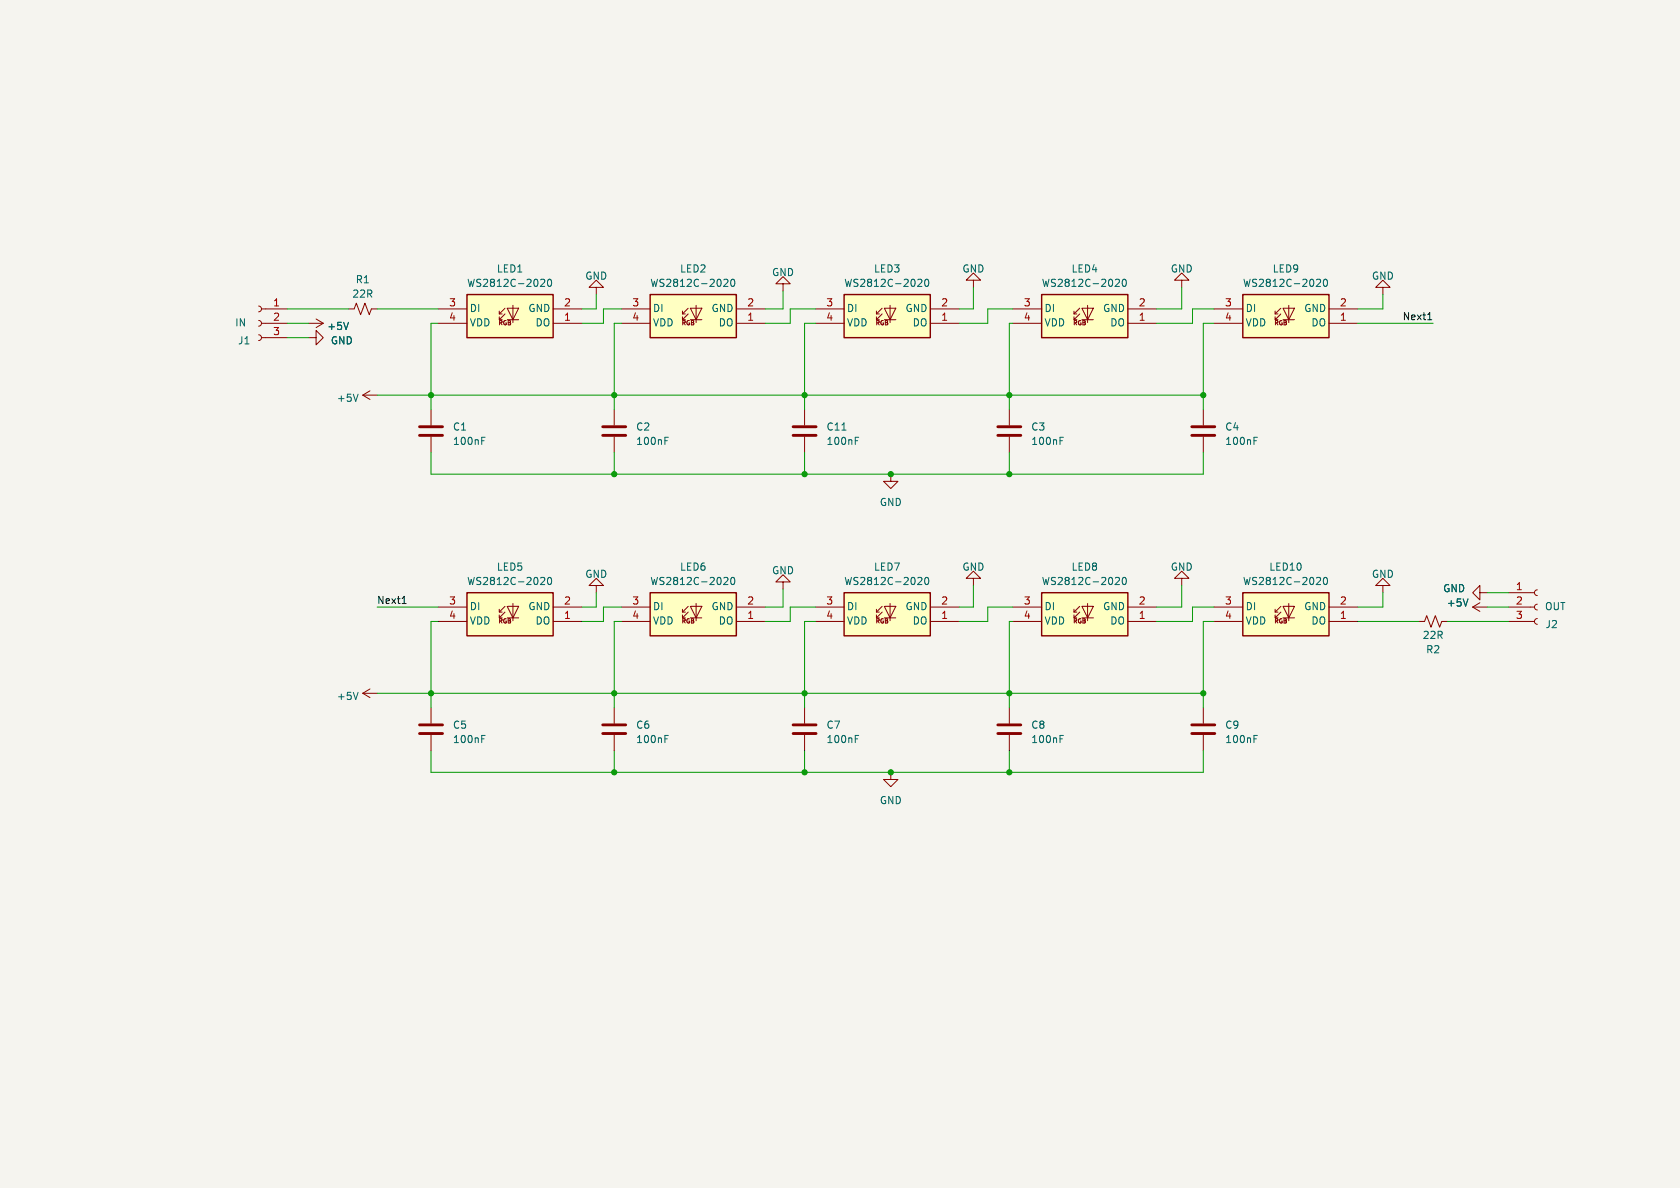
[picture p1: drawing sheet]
<svg xmlns="http://www.w3.org/2000/svg" width="297mm" height="210mm" viewBox="0 0 297 210" stroke-linecap="round" stroke-linejoin="round" font-family="sans-serif">
<path d="M0 0h297v210h-297z" fill="#f5f4ef" stroke="#f5f4ef" stroke-width=".18"/>
<g fill="none" stroke="#840000" stroke-width=".18">
<path d="M45.7 59.2l.4 .1 .1 .4-.1 .4-.4 .1M45.7 56.6l.4 .2 .1 .4-.1 .3-.4 .2M45.7 54.1l.4 .2 .1 .3-.1 .4-.4 .1M46.2 57.2h4.6M46.2 54.6h4.6M46.2 59.7h4.6M54.6 59.7h1.3v-1.3l1.2 1.3-1.2 1.3v-1.3M54.6 57.2h2.5M55.9 56.4l1.2 .8M57.1 57.2l-1.2 .7M61.6 54.6h1l.4-1 .8 2 .7-2 .8 2 .4-1h1M77.5 57.2h5"/>
<path d="M77.5 54.6h5M88.3 56.5h.5M88.3 55.5h.5M89.3 55.5l-1 1v-.5M89.3 54.5l-1 1v-.5M89.7 54.5h2l-1 2zM89.7 56.5h2M90.7 54v3M97.8 57.2h5.1M97.8 54.6h5.1M105.4 50.8h1.3l-1.3-1.3-1.3 1.3h1.3v1.3M109.9 57.2h5"/>
<path d="M109.9 54.6h5M120.6 56.5h.6M120.6 55.5h.6M121.7 55.5l-1.1 1v-.5M121.7 54.5l-1.1 1v-.5M122 54.5h2.1l-1 2zM122 56.5h2.1M123.1 54v3M130.2 57.2h5.1M130.2 54.6h5.1M138.4 50.2h1.3l-1.3-1.3-1.2 1.3h1.2v1.2M144.1 57.2h5.1"/>
<path d="M144.1 54.6h5.1M154.9 56.5h.5M154.9 55.5h.5M156 55.5l-1.1 1v-.5M156 54.5l-1.1 1v-.5M156.3 54.5h2.1l-1 2zM156.3 56.5h2.1M157.4 54v3M164.5 57.2h5M164.5 54.6h5M172.1 49.5h1.3l-1.3-1.2-1.3 1.2h1.3v1.3M179.1 57.2h5"/>
<path d="M179.1 54.6h5M189.9 56.5h.5M189.9 55.5h.5M190.9 55.5l-1 1v-.5M190.9 54.5l-1 1v-.5M191.3 54.5h2l-1 2zM191.3 56.5h2M192.3 54v3M199.4 57.2h5.1M199.4 54.6h5.1M208.9 49.5h1.3l-1.3-1.2-1.3 1.2h1.3v1.3M214.6 57.2h5.1"/>
<path d="M214.6 54.6h5.1M225.4 56.5h.5M225.4 55.5h.5M226.4 55.5l-1 1v-.5M226.4 54.5l-1 1v-.5M226.8 54.5h2.1l-1.1 2zM226.8 56.5h2.1M227.8 54v3M234.9 57.2h5.1M234.9 54.6h5.1M244.5 50.8h1.2l-1.2-1.3-1.3 1.3h1.3v1.3M64.1 69.9l1.3 .7"/>
<path d="M64.1 69.9h2.6M65.4 69.1l-1.3 .8M76.2 72.4v2.8M76.2 77.2v2.8M108.6 72.4v2.8M108.6 77.2v2.8M142.2 72.4v2.8M142.2 77.2v2.8M178.4 72.4v2.8M178.4 77.2v2.8M212.7 72.4v2.8M212.7 77.2v2.8"/>
<path d="M157.5 83.8v1.3h1.2l-1.2 1.3-1.3-1.3h1.3M77.5 109.9h5M77.5 107.3h5M88.3 109.2h.5M88.3 108.2h.5M89.3 108.2l-1 1v-.5M89.3 107.2l-1 1v-.5M89.7 107.2h2l-1 2zM89.7 109.2h2M90.7 106.7v3M97.8 109.9h5.1M97.8 107.3h5.1"/>
<path d="M105.4 103.5h1.3l-1.3-1.3-1.3 1.3h1.3v1.3M109.9 109.9h5M109.9 107.3h5M120.6 109.2h.6M120.6 108.2h.6M121.7 108.2l-1.1 1v-.5M121.7 107.2l-1.1 1v-.5M122 107.2h2.1l-1 2zM122 109.2h2.1M123.1 106.7v3M130.2 109.9h5.1M130.2 107.3h5.1"/>
<path d="M138.4 102.9h1.3l-1.3-1.3-1.2 1.3h1.2v1.2M144.1 109.9h5.1M144.1 107.3h5.1M154.9 109.2h.5M154.9 108.2h.5M156 108.2l-1.1 1v-.5M156 107.2l-1.1 1v-.5M156.3 107.2h2.1l-1 2zM156.3 109.2h2.1M157.4 106.7v3M164.5 109.9h5M164.5 107.3h5"/>
<path d="M172.1 102.2h1.3l-1.3-1.2-1.3 1.2h1.3v1.3M179.1 109.9h5M179.1 107.3h5M189.9 109.2h.5M189.9 108.2h.5M190.9 108.2l-1 1v-.5M190.9 107.2l-1 1v-.5M191.3 107.2h2l-1 2zM191.3 109.2h2M192.3 106.7v3M199.4 109.9h5.1M199.4 107.3h5.1"/>
<path d="M208.9 102.2h1.3l-1.3-1.2-1.3 1.2h1.3v1.3M214.6 109.9h5.1M214.6 107.3h5.1M225.4 109.2h.5M225.4 108.2h.5M226.4 108.2l-1 1v-.5M226.4 107.2l-1 1v-.5M226.8 107.2h2.1l-1.1 2zM226.8 109.2h2.1M227.8 106.7v3M234.9 109.9h5.1M234.9 107.3h5.1"/>
<path d="M244.5 103.5h1.2l-1.2-1.3-1.3 1.3h1.3v1.3M250.8 109.9h1l.4-1.1 .8 2.1 .7-2.1 .8 2.1 .4-1h1M260.3 107.3l1.3 .8M260.3 107.3h2.6M261.6 104.8v-1.3l-1.3 1.3 1.3 1.2v-1.2h1.3M261.6 106.6l-1.3 .7M266.7 109.9h4.6M266.7 107.3h4.6M266.7 104.8h4.6M271.8 109.3l-.4 .2-.1 .3 .1 .4 .4 .2M271.8 106.8l-.4 .2-.1 .3 .1 .4 .4 .1M271.8 104.3l-.4 .1-.1 .4 .1 .3 .4 .2"/>
<path d="M64.1 122.6l1.3 .7M64.1 122.6h2.6M65.4 121.8l-1.3 .8M76.2 125.1v2.8M76.2 129.9v2.8M108.6 125.1v2.8M108.6 129.9v2.8M142.2 125.1v2.8M142.2 129.9v2.8M157.5 136.5v1.3h1.2l-1.2 1.3-1.3-1.3h1.3M178.4 125.1v2.8M178.4 129.9v2.8"/>
<path d="M212.7 125.1v2.8M212.7 129.9v2.8"/>
</g>
<g fill="none" stroke="#840000" stroke-width=".51">
<path d="M74.2 77h4M74.2 75.4h4M106.6 77h4M106.6 75.4h4M140.2 77h4.1M140.2 75.4h4.1M176.4 77h4.1M176.4 75.4h4.1M210.7 77h4.1M210.7 75.4h4.1M74.2 129.7h4M74.2 128.1h4"/>
<path d="M106.6 129.7h4M106.6 128.1h4M140.2 129.7h4.1M140.2 128.1h4.1M176.4 129.7h4.1M176.4 128.1h4.1M210.7 129.7h4.1M210.7 128.1h4.1"/>
</g>
<g fill="none" stroke="#006464" stroke-width=".18">
<path d="M61.6 57l-.4 1.3M95.6 49.4h.5l.2 .3-.8 .9h.8M97 49.4h.1a.68 .68 0 0 1 .4 .6 .68 .68 0 0 1-.4 .6 .84 .84 0 0 1-.1-1.2zM128 49.4h.5l.2 .3-.8 .9h.8M129.3 49.5l.2-.1a.68 .68 0 0 1 .4 .6 .68 .68 0 0 1-.4 .6l-.2-.1-.1-.4zM162.3 49.4h.4l.3 .3-.8 .9h.8M163.6 49.5l.2-.1a.68 .68 0 0 1 .4 .6 .68 .68 0 0 1-.4 .6l-.2-.1-.1-.4zM197.2 49.4h.5l.2 .3-.8 .9h.8M198.6 49.4h.1a.68 .68 0 0 1 .4 .6 .68 .68 0 0 1-.4 .6 .84 .84 0 0 1-.1-1.2zM232.8 49.4h.4l.3 .3-.8 .9h.8M234.1 49.4h.2a.68 .68 0 0 1 .4 .6 .68 .68 0 0 1-.4 .6 .84 .84 0 0 1-.2-1.2zM63.3 69.7l-.4 1.3"/>
<path d="M85.2 77.3h.6M117.5 77.3h.7M151.2 77.3h.6M187.4 77.3h.6M221.7 77.3h.6M95.6 102.1h.5l.2 .3-.8 .9h.8M97 102.1h.1a.68 .68 0 0 1 .4 .6 .68 .68 0 0 1-.4 .6 .84 .84 0 0 1-.1-1.2zM128 102.1h.5l.2 .3-.8 .9h.8M129.3 102.2l.2-.1a.68 .68 0 0 1 .4 .6 .68 .68 0 0 1-.4 .6l-.2-.1-.1-.3zM162.3 102.1h.4l.3 .3-.8 .9h.8M163.6 102.2l.2-.1a.68 .68 0 0 1 .4 .6 .68 .68 0 0 1-.4 .6l-.2-.1-.1-.3zM197.2 102.1h.5l.2 .3-.8 .9h.8"/>
<path d="M198.6 102.1h.1a.68 .68 0 0 1 .4 .6 .68 .68 0 0 1-.4 .6 .84 .84 0 0 1-.1-1.2zM232.8 102.1h.4l.3 .3-.8 .9h.8M234.1 102.1h.2a.68 .68 0 0 1 .4 .6 .68 .68 0 0 1-.4 .6 .84 .84 0 0 1-.2-1.2zM259.5 105.9l-.4 1.2M63.3 122.4l-.4 1.3M85.2 130h.6M117.5 130h.7M151.2 130h.6M187.4 130h.6M221.7 130h.6"/>
</g>
<g fill="#ffffc2" stroke="#ffffc2" stroke-width=".18">
<path d="M82.5 104.8h15.3v7.6h-15.3z"/>
<path d="M219.7 104.8h15.2v7.6h-15.2z"/>
<path d="M219.7 52.1h15.2v7.6h-15.2z"/>
<path d="M149.2 104.8h15.3v7.6h-15.3z"/>
<path d="M114.9 52.1h15.3v7.6h-15.3z"/>
<path d="M149.2 52.1h15.3v7.6h-15.3z"/>
<path d="M114.9 104.8h15.3v7.6h-15.3z"/>
<path d="M184.1 52.1h15.3v7.6h-15.3z"/>
<path d="M184.1 104.8h15.3v7.6h-15.3z"/>
<path d="M82.5 52.1h15.3v7.6h-15.3z"/>
</g>
<path d="M82.5 52.1h15.3v7.6h-15.3zM114.9 52.1h15.3v7.6h-15.3zM149.2 52.1h15.3v7.6h-15.3zM184.1 52.1h15.3v7.6h-15.3zM219.7 52.1h15.2v7.6h-15.2zM82.5 104.8h15.3v7.6h-15.3zM114.9 104.8h15.3v7.6h-15.3zM149.2 104.8h15.3v7.6h-15.3zM184.1 104.8h15.3v7.6h-15.3zM219.7 104.8h15.2v7.6h-15.2z" fill="none" stroke="#840000" stroke-width=".25"/>
<path d="M252.4 56.5h.7M252.6 55.4l.2-.1v1.2M71.1 106.7h.7" fill="none" stroke="#0f0f0f" stroke-width=".18"/>
<g fill="none" stroke="#009600" stroke-width=".18">
<path d="M50.8 57.2h3.8M50.8 54.6h10.8M50.8 59.7h3.8M66.7 54.6h10.8M77.5 57.2h-1.3v15.2M105.4 52.1v2.5h-2.5M109.9 54.6h-3.2v2.6h-3.8M109.9 57.2h-1.3v15.2M138.4 51.4v3.2h-3.1M144.1 57.2h-1.9v15.2M144.1 54.6h-4.4v2.6h-4.4M172.1 50.8v3.8h-2.6"/>
<path d="M179.1 54.6h-4.5v2.6h-5.1M179.1 57.2h-.7v15.2M208.9 50.8v3.8h-4.4M214.6 54.6h-3.8v2.6h-6.3M214.6 57.2h-1.9v15.2M240 57.2h13.4M244.5 52.1v2.5h-4.5M66.7 69.9h146M76.2 80v3.8h136.5v-3.8M108.6 80v3.8M142.2 80v3.8M178.4 80v3.8"/>
<path d="M66.7 107.3h10.8M77.5 109.9h-1.3v15.2M105.4 104.8v2.5h-2.5M109.9 107.3h-3.2v2.6h-3.8M109.9 109.9h-1.3v15.2M138.4 104.1v3.2h-3.1M144.1 109.9h-1.9v15.2M144.1 107.3h-4.4v2.6h-4.4M172.1 103.5v3.8h-2.6M179.1 107.3h-4.5v2.6h-5.1M179.1 109.9h-.7v15.2M208.9 103.5v3.8h-4.4"/>
<path d="M214.6 107.3h-3.8v2.6h-6.3M214.6 109.9h-1.9v15.2M240 109.9h10.8M244.5 104.8v2.5h-4.5M255.9 109.9h10.8M262.9 107.3h3.8M262.9 104.8h3.8M66.7 122.6h146M76.2 132.7v3.8h136.5v-3.8M108.6 132.7v3.8M142.2 132.7v3.8M178.4 132.7v3.8"/>
</g>
<g fill="#009600" stroke="#009600" stroke-width=".18">
<circle cx="212.7" cy="69.9" r=".46"/>
<circle cx="157.5" cy="136.5" r=".46"/>
<circle cx="142.2" cy="136.5" r=".46"/>
<circle cx="142.2" cy="83.8" r=".46"/>
<circle cx="142.2" cy="69.9" r=".46"/>
<circle cx="142.2" cy="122.6" r=".46"/>
<circle cx="157.5" cy="83.8" r=".46"/>
<circle cx="108.6" cy="122.6" r=".46"/>
<circle cx="108.6" cy="136.5" r=".46"/>
<circle cx="76.2" cy="122.6" r=".46"/>
<circle cx="108.6" cy="83.8" r=".46"/>
<circle cx="178.4" cy="69.9" r=".46"/>
<circle cx="178.4" cy="83.8" r=".46"/>
<circle cx="178.4" cy="136.5" r=".46"/>
<circle cx="178.4" cy="122.6" r=".46"/>
<circle cx="212.7" cy="122.6" r=".46"/>
<circle cx="108.6" cy="69.9" r=".46"/>
<circle cx="76.2" cy="69.9" r=".46"/>
</g>
<g font-size="1.8" fill="#006464">
<text x="62.2" y="52.9">22R</text>
<text x="62.8" y="50.4">R1</text>
<text x="82.5" y="51">WS2812C-2020</text>
<text x="87.8" y="48.5">LED1</text>
<text x="103.4" y="49.7">GND</text>
<text x="114.9" y="51">WS2812C-2020</text>
<text x="120.2" y="48.5">LED2</text>
<text x="136.4" y="49.1">GND</text>
<text x="149.2" y="51">WS2812C-2020</text>
<text x="154.5" y="48.5">LED3</text>
<text x="170.1" y="48.5">GND</text>
<text x="184.1" y="51">WS2812C-2020</text>
<text x="189.4" y="48.5">LED4</text>
<text x="206.9" y="48.5">GND</text>
<text x="219.7" y="51">WS2812C-2020</text>
<text x="224.9" y="48.5">LED9</text>
<text x="242.5" y="49.7">GND</text>
<text x="41.5" y="58">IN</text>
<text x="57.8" y="58.6">+5V</text>
<text x="83.1" y="55.4">DI</text>
<text x="83.1" y="58">VDD</text>
<text x="93.3" y="55.4">GND</text>
<text x="94.6" y="58">DO</text>
<text x="115.4" y="55.4">DI</text>
<text x="115.4" y="58">VDD</text>
<text x="125.7" y="55.4">GND</text>
<text x="126.9" y="58">DO</text>
<text x="149.7" y="55.4">DI</text>
<text x="149.7" y="58">VDD</text>
<text x="160" y="55.4">GND</text>
<text x="161.2" y="58">DO</text>
<text x="184.7" y="55.4">DI</text>
<text x="184.7" y="58">VDD</text>
<text x="194.9" y="55.4">GND</text>
<text x="196.2" y="58">DO</text>
<text x="220.2" y="55.4">DI</text>
<text x="220.2" y="58">VDD</text>
<text x="230.4" y="55.4">GND</text>
<text x="231.7" y="58">DO</text>
<text x="42" y="61.2">J1</text>
<text x="58.4" y="61.2">GND</text>
<text x="59.5" y="71.3">+5V</text>
<text x="80" y="76.4">C1</text>
<text x="112.4" y="76.4">C2</text>
<text x="146.1" y="76.4">C11</text>
<text x="182.3" y="76.4">C3</text>
<text x="216.5" y="76.4">C4</text>
<text x="80" y="78.9">100nF</text>
<text x="112.4" y="78.9">100nF</text>
<text x="146.1" y="78.9">100nF</text>
<text x="182.3" y="78.9">100nF</text>
<text x="216.5" y="78.9">100nF</text>
<text x="155.5" y="89.7">GND</text>
<text x="87.8" y="101.2">LED5</text>
<text x="120.2" y="101.2">LED6</text>
<text x="136.4" y="101.8">GND</text>
<text x="154.5" y="101.2">LED7</text>
<text x="170.1" y="101.2">GND</text>
<text x="189.4" y="101.2">LED8</text>
<text x="206.9" y="101.2">GND</text>
<text x="224.3" y="101.2">LED10</text>
<text x="82.5" y="103.7">WS2812C-2020</text>
<text x="103.4" y="102.4">GND</text>
<text x="114.9" y="103.7">WS2812C-2020</text>
<text x="149.2" y="103.7">WS2812C-2020</text>
<text x="184.1" y="103.7">WS2812C-2020</text>
<text x="219.7" y="103.7">WS2812C-2020</text>
<text x="242.5" y="102.4">GND</text>
<text x="255.1" y="105">GND</text>
<text x="255.7" y="107.5">+5V</text>
<text x="83.1" y="108.1">DI</text>
<text x="83.1" y="110.7">VDD</text>
<text x="93.3" y="108.1">GND</text>
<text x="94.6" y="110.7">DO</text>
<text x="115.4" y="108.1">DI</text>
<text x="115.4" y="110.7">VDD</text>
<text x="125.7" y="108.1">GND</text>
<text x="126.9" y="110.7">DO</text>
<text x="149.7" y="108.1">DI</text>
<text x="149.7" y="110.7">VDD</text>
<text x="160" y="108.1">GND</text>
<text x="161.2" y="110.7">DO</text>
<text x="184.7" y="108.1">DI</text>
<text x="184.7" y="110.7">VDD</text>
<text x="194.9" y="108.1">GND</text>
<text x="196.2" y="110.7">DO</text>
<text x="220.2" y="108.1">DI</text>
<text x="220.2" y="110.7">VDD</text>
<text x="230.4" y="108.1">GND</text>
<text x="231.7" y="110.7">DO</text>
<text x="251.5" y="113.2">22R</text>
<text x="273.1" y="108.1">OUT</text>
<text x="273.2" y="111.3">J2</text>
<text x="252.1" y="115.8">R2</text>
<text x="59.5" y="124">+5V</text>
<text x="80" y="129.1">C5</text>
<text x="80" y="131.6">100nF</text>
<text x="112.4" y="129.1">C6</text>
<text x="112.4" y="131.6">100nF</text>
<text x="146.1" y="129.1">C7</text>
<text x="146.1" y="131.6">100nF</text>
<text x="182.3" y="129.1">C8</text>
<text x="182.3" y="131.6">100nF</text>
<text x="216.5" y="129.1">C9</text>
<text x="216.5" y="131.6">100nF</text>
<text x="155.5" y="142.4">GND</text>
</g>
<g font-size="1.8" fill="#a90000">
<text x="48.2" y="54.4">1</text>
<text x="48.2" y="56.9">2</text>
<text x="48.2" y="59.4">3</text>
<text x="79.3" y="54.4">3</text>
<text x="79.3" y="56.9">4</text>
<text x="99.7" y="56.9">1</text>
<text x="99.7" y="54.4">2</text>
<text x="111.7" y="54.4">3</text>
<text x="111.7" y="56.9">4</text>
<text x="132" y="56.9">1</text>
<text x="132" y="54.4">2</text>
<text x="146" y="54.4">3</text>
<text x="146" y="56.9">4</text>
<text x="166.3" y="56.9">1</text>
<text x="166.3" y="54.4">2</text>
<text x="180.9" y="54.4">3</text>
<text x="180.9" y="56.9">4</text>
<text x="201.3" y="56.9">1</text>
<text x="201.3" y="54.4">2</text>
<text x="216.5" y="54.4">3</text>
<text x="216.5" y="56.9">4</text>
<text x="236.8" y="56.9">1</text>
<text x="236.8" y="54.4">2</text>
<text x="79.3" y="107.1">3</text>
<text x="99.7" y="107.1">2</text>
<text x="111.7" y="107.1">3</text>
<text x="132" y="107.1">2</text>
<text x="146" y="107.1">3</text>
<text x="166.3" y="107.1">2</text>
<text x="180.9" y="107.1">3</text>
<text x="201.3" y="107.1">2</text>
<text x="216.5" y="107.1">3</text>
<text x="236.8" y="107.1">2</text>
<text x="267.9" y="104.5">1</text>
<text x="267.9" y="107.1">2</text>
<text x="79.3" y="109.6">4</text>
<text x="99.7" y="109.6">1</text>
<text x="111.7" y="109.6">4</text>
<text x="132" y="109.6">1</text>
<text x="146" y="109.6">4</text>
<text x="166.3" y="109.6">1</text>
<text x="180.9" y="109.6">4</text>
<text x="201.3" y="109.6">1</text>
<text x="216.5" y="109.6">4</text>
<text x="236.8" y="109.6">1</text>
<text x="267.9" y="109.6">3</text>
</g>
<g font-size="1.8" fill="#0f0f0f">
<text x="247.9" y="56.8">Next1</text>
<text x="66.7" y="107">Next1</text>
</g>
<g font-size="1.1" fill="#840000">
<text x="88" y="57.7">RGB</text>
<text x="120.4" y="57.7">RGB</text>
<text x="154.7" y="57.7">RGB</text>
<text x="189.6" y="57.7">RGB</text>
<text x="225.2" y="57.7">RGB</text>
<text x="88" y="110.4">RGB</text>
<text x="120.4" y="110.4">RGB</text>
<text x="154.7" y="110.4">RGB</text>
<text x="189.6" y="110.4">RGB</text>
<text x="225.2" y="110.4">RGB</text>
</g>
</svg>
